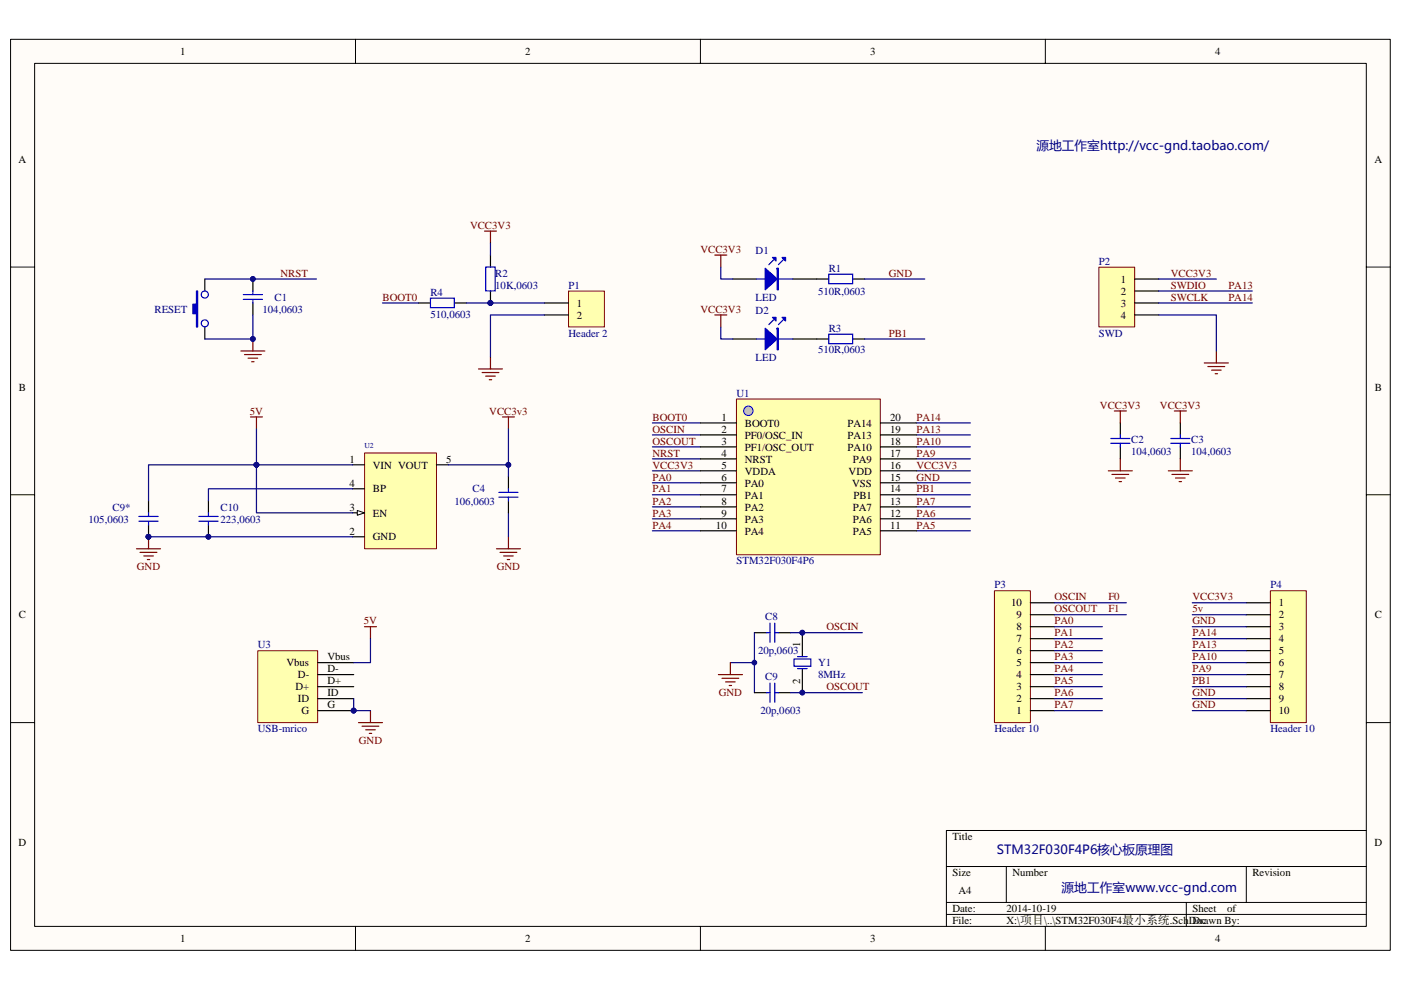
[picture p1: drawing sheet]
<svg xmlns="http://www.w3.org/2000/svg" width="297mm" height="210mm" viewBox="0 0 297 210" stroke-linecap="round" stroke-linejoin="round" font-family="sans-serif">
<path d="M2.3 8.4h292.5v193.2h-292.5z" fill="#fffcf8"/>
<path d="M2.2 8.3h292.6v193.3h-292.6z" fill="none" stroke="#000" stroke-width=".21"/>
<path d="M7.4 13.5h282.3v183h-282.3z" fill="#fffcf8"/>
<g fill="none" stroke="#000" stroke-width=".21">
<path d="M7.3 13.4h282.4v183.1h-282.4zM75.4 8.3v5.1M148.5 8.3v5.1M221.6 8.3v5.1M2.2 56.6h5.1M289.7 56.6h5.1M2.2 104.9h5.1M289.7 104.9h5.1M2.2 153.3h5.1M289.7 153.3h5.1M289.7 176.1h-89v20.4M75.4 196.5v5.1"/>
<path d="M148.5 196.5v5.1M200.7 183.8h89M200.7 191.4h89M200.7 194h89M213.4 183.8v7.6M221.6 196.5v5.1M251.5 191.4v5.1M264.2 183.8v7.6"/>
</g>
<path d="M43.4 59.2v2.5M53.6 59.2v2.5M104 54.1v2.5M155.4 59.2h5.1M168.1 59.2h7.6M180.8 59.2h2.5M43.4 69.4v2.5M53.6 64.3v2.5M104 61.7v2.6M155.4 71.9h5.1M168.1 71.9h7.6M180.8 71.9h2.5" fill="none" stroke="#000" stroke-width=".25"/>
<g fill="#00f" stroke="#00f" stroke-width=".25">
<path d="M162.2 69.6l2.6 2.3-2.6 2.3z"/>
<path d="M165.8 67.3h.8v.8z"/>
<path d="M163.8 67.3h.7v.8z"/>
<path d="M162.2 56.9l2.6 2.3-2.6 2.3z"/>
<path d="M165.8 54.6h.8v.8z"/>
<path d="M163.8 54.6h.7v.8z"/>
<path d="M41.7 61.7h.2v7.7h-.2v-2.9h-.8v-2h.8z" fill-rule="evenodd"/>
<path d="M164.8 69.6h.2v4.6h-.2z" fill-rule="evenodd"/>
<path d="M164.8 56.9h.2v4.6h-.2z" fill-rule="evenodd"/>
</g>
<g fill="none" stroke="#00f" stroke-width=".25">
<path d="M103 56.6h2v5.1h-2zM160.5 59.2h7.6M164 55.1l-1 1M166 55.1l-1 1M175.7 58.2h5.1v2h-5.1zM51.6 63.5h4M51.6 62.5h4M53.6 61.7v.8M53.6 63.5v.8M160.5 71.9h7.6M164 67.8l-1 1.1M166 67.8l-1 1.1"/>
<path d="M175.7 70.9h5.1v2h-5.1z"/>
<circle cx="43.4" cy="62.5" r=".75"/>
<circle cx="43.4" cy="68.6" r=".75"/>
</g>
<g fill="#000080" stroke="#000080" stroke-width=".21">
<circle cx="53.6" cy="59.2" r=".49"/>
<circle cx="53.6" cy="71.9" r=".49"/>
<circle cx="104" cy="64.3" r=".5"/>
</g>
<g fill="none" stroke="#800000" stroke-width=".25">
<path d="M102.7 49h2.6M104 49v2.6M151.6 54.1h2.5M152.8 54.1v2.5M51.1 74.4h5.1M51.8 75.2h3.6M52.6 76h2M53.4 76.7h.5M53.6 71.9v2.5M101.4 78.3h5.1M102.2 79h3.6M103 79.8h2"/>
<path d="M104 75.7v2.6M151.6 66.8h2.5M152.8 66.8v2.6M103.7 80.5h.5"/>
</g>
<path d="M152.8 56.6v2.6h2.6M183.3 59.2h12.8M53.6 66.8v5.1h-10.2M152.8 69.4v2.5h2.6M183.3 71.9h12.8" fill="none" stroke="#000080" stroke-width=".25"/>
<path d="M233 56.7h7.6v12.6h-7.6z" fill="#ffffb0"/>
<path d="M233 56.7h7.6v12.6h-7.6z" fill="none" stroke="#800000" stroke-width=".21"/>
<path d="M240.6 59.2h5.1M240.6 61.7h5.1M240.6 64.3h5.1M240.6 66.8h5.1" fill="none" stroke="#000" stroke-width=".25"/>
<path d="M106.5 88.4h2.6M107.8 88.4v2.6M77.3 132.9h2.5M78.5 132.9v2.6" fill="none" stroke="#800000" stroke-width=".25"/>
<path d="M54.7 138h12.6v15.3h-12.6z" fill="#ffffb0"/>
<path d="M54.6 138h12.7v15.3h-12.7z" fill="none" stroke="#800000" stroke-width=".21"/>
<g fill="none" stroke="#000" stroke-width=".25">
<path d="M237.5 89.7v2.5M237.5 94.8v2.5M250.2 89.7v2.5M250.2 94.8v2.5M160 134.2h2.5M165 134.2h2.6M170.1 134.2v5.1M67.3 140.5h7.7M67.3 143.1h7.7M67.3 145.6h7.7M67.3 148.2h7.7M67.3 150.7h7.7"/>
<path d="M160 146.9h2.5M165 146.9h2.6M170.1 141.8v5.1"/>
</g>
<g fill="#000080" stroke="#000080" stroke-width=".21">
<circle cx="75" cy="150.7" r=".5"/>
<circle cx="170.1" cy="134.2" r=".49"/>
<circle cx="170.1" cy="146.9" r=".49"/>
<circle cx="159.9" cy="140.5" r=".5"/>
</g>
<g fill="none" stroke="#800000" stroke-width=".25">
<path d="M255.3 77h5.1M256.1 77.7h3.6M256.9 78.5h2M257.6 79.3h.5M257.9 74.4v2.6M235 99.9h5.1M236.3 87.2h2.5M237.5 97.3v2.6M237.5 87.2v2.5M247.7 99.9h5.1M249 87.2h2.5M250.2 97.3v2.6"/>
<path d="M250.2 87.2v2.5M235.8 100.6h3.5M236.5 101.4h2M237.3 102.2h.5M248.5 100.6h3.5M249.2 101.4h2.1M250 102.2h.5M76 153.3h5.1M76.8 154h3.5M77.5 154.8h2.1M78.3 155.6h.5M78.5 150.7v2.6"/>
<path d="M152.3 143.1h5.1M153.1 143.9h3.5M153.8 144.6h2.1M154.6 145.4h.5M154.9 140.5v2.6"/>
</g>
<g fill="none" stroke="#00f" stroke-width=".25">
<path d="M235.5 93h4.1M235.5 94h4.1M237.5 92.2v.8M237.5 94v.8M248.2 93h4.1M248.2 94h4.1M250.2 92.2v.8M250.2 94v.8M162.5 134.2h.8M163.3 132.2v4M164.3 132.2v4M164.3 134.2h.7"/>
<path d="M168.3 139.8h3.6v1.5h-3.6zM169.1 139.3h2M162.5 146.9h.8M163.3 144.9v4M164.3 144.9v4M164.3 146.9h.7M169.1 141.8h2"/>
</g>
<g fill="none" stroke="#000080" stroke-width=".25">
<path d="M245.7 59.2h12.2M245.7 66.8h12.2v7.6M138.3 94.8h10.2M138.3 97.3h10.2M138.3 99.9h10.2M138.3 92.2h10.2M138.3 89.7h10.2M194.3 94.8h11.4M194.3 97.3h11.4M194.3 99.9h11.4M194.3 92.2h11.4M194.3 89.7h11.4"/>
<path d="M138.3 102.4h10.2M138.3 104.9h10.2M138.3 107.5h10.2M138.3 110h10.2M138.3 112.6h10.2M194.3 102.4h11.4M194.3 104.9h11.4M194.3 107.5h11.4M194.3 110h11.4M194.3 112.6h11.4M78.5 135.5v5h-3.5M160 134.2v12.7"/>
<path d="M167.6 134.2h15.2M75 148.2v2.5h3.5M154.9 140.5h5.1M167.6 146.9h15.2"/>
</g>
<path d="M156.2 84.6h30.4v33.1h-30.4z" fill="#ffffb0"/>
<path d="M156.1 84.6h30.5v33.1h-30.5z" fill="none" stroke="#800000" stroke-width=".21"/>
<g fill="none" stroke="#000" stroke-width=".25">
<path d="M148.5 89.7h7.6M148.5 92.2h7.6M148.5 94.8h7.6M148.5 97.3h7.6M148.5 99.9h7.6M186.7 89.7h7.6M186.7 92.2h7.6M186.7 94.8h7.6M186.7 97.3h7.6M186.7 99.9h7.6M148.5 102.4h7.6M148.5 104.9h7.6"/>
<path d="M148.5 107.5h7.6M148.5 110h7.6M148.5 112.6h7.6M186.7 102.4h7.6M186.7 104.9h7.6M186.7 107.5h7.6M186.7 110h7.6M186.7 112.6h7.6"/>
</g>
<circle cx="158.7" cy="87.1" r="1" fill="#c0c0c0" stroke="#00f" stroke-width=".21"/>
<path d="M43.4 59.2h23.7" fill="none" stroke="#000080" stroke-width=".25"/>
<path d="M210.9 125.3h7.6v28h-7.6z" fill="#ffffb0"/>
<path d="M210.8 125.3h7.7v28h-7.7z" fill="none" stroke="#800000" stroke-width=".21"/>
<path d="M218.5 138h5M218.5 135.5h5M218.5 132.9h5M218.5 130.4h5M218.5 127.8h5M218.5 150.7h5M218.5 148.2h5M218.5 145.6h5M218.5 143.1h5M218.5 140.5h5" fill="none" stroke="#000" stroke-width=".25"/>
<path d="M223.5 132.9h10.2M223.5 135.5h10.2M223.5 138h10.2M223.5 130.4h15.3M223.5 127.8h15.3M223.5 140.5h10.2M223.5 143.1h10.2M223.5 145.6h10.2M223.5 148.2h10.2M223.5 150.7h10.2" fill="none" stroke="#000080" stroke-width=".25"/>
<path d="M269.4 125.3h7.6v28h-7.6z" fill="#ffffb0"/>
<path d="M269.3 125.3h7.7v28h-7.7z" fill="none" stroke="#800000" stroke-width=".21"/>
<path d="M88.7 64.3h2.6M96.3 64.3h2.6M264.2 127.8h5.1M264.2 130.4h5.1M264.2 132.9h5.1M264.2 135.5h5.1M264.2 138h5.1M264.2 140.5h5.1M264.2 143.1h5.1M264.2 145.6h5.1M264.2 148.2h5.1M264.2 150.7h5.1" fill="none" stroke="#000" stroke-width=".25"/>
<path d="M245.7 61.7h19.8M245.7 64.3h19.8M252.8 127.8h11.4M252.8 130.4h11.4M252.8 132.9h11.4M252.8 135.5h11.4M252.8 138h11.4M252.8 140.5h11.4M252.8 143.1h11.4M252.8 145.6h11.4M252.8 148.2h11.4M252.8 150.7h11.4" fill="none" stroke="#000080" stroke-width=".25"/>
<path d="M91.3 63.2h5v2.1h-5z" fill="none" stroke="#00f" stroke-width=".25"/>
<path d="M120.6 61.8h7.5v7.5h-7.5z" fill="#ffffb0"/>
<path d="M120.5 61.7h7.6v7.6h-7.6z" fill="none" stroke="#800000" stroke-width=".21"/>
<path d="M115.4 64.3h5.1M115.4 66.8h5.1" fill="none" stroke="#000" stroke-width=".25"/>
<path d="M104 51.6v2.5M81.1 64.3h7.6M98.9 64.3h16.5M115.4 66.8h-11.4v8.9" fill="none" stroke="#000080" stroke-width=".25"/>
<circle cx="104" cy="64.3" r=".5" fill="#000080" stroke="#000080" stroke-width=".21"/>
<path d="M77.3 96.1h15.2v20.3h-15.2z" fill="#ffffb0"/>
<path d="M77.3 96.1h15.2v20.3h-15.2z" fill="none" stroke="#800000" stroke-width=".21"/>
<path d="M74.7 98.6h2.6M74.7 113.9h2.6M74.7 108.8h2.6" fill="none" stroke="#000" stroke-width=".25"/>
<path d="M75.8 108.3l1.5 .5-1.5 .5z" fill="#fffcf8" stroke="#000" stroke-width=".21"/>
<path d="M92.5 98.6h2.6M31.5 106.2v2.6M31.5 111.3v2.6M44.2 106.2v2.6M44.2 111.3v2.6M74.7 103.7h2.6M107.8 101.1v2.6M107.8 106.2v2.6" fill="none" stroke="#000" stroke-width=".25"/>
<g fill="#000080" stroke="#000080" stroke-width=".21">
<circle cx="31.5" cy="113.8" r=".49"/>
<circle cx="44.2" cy="113.8" r=".49"/>
<circle cx="54.4" cy="98.6" r=".49"/>
<circle cx="107.8" cy="98.6" r=".5"/>
</g>
<path d="M29.4 109.5h4.1M29.4 110.6h4.1M31.5 108.8v.7M31.5 110.6v.7M42.2 109.5h4M42.2 110.6h4M44.2 108.8v.7M44.2 110.6v.7M105.8 105.5h4M105.8 104.4h4M107.8 103.7v.7M107.8 105.5v.7" fill="none" stroke="#00f" stroke-width=".25"/>
<path d="M53.1 88.4h2.5M54.4 88.4v2.6M28.9 116.4h5.1M29.7 117.2h3.6M30.5 117.9h2M31.2 118.7h.5M31.5 113.9v2.5M105.3 116.4h5M106 117.2h3.6M106.8 117.9h2M107.5 118.7h.6M107.8 113.9v2.5" fill="none" stroke="#800000" stroke-width=".25"/>
<path d="M54.4 98.6h-22.9v7.6M54.4 91v7.6M54.4 98.6h20.3M54.4 98.6v10.2h20.3M107.8 91v7.6h-12.7M107.8 98.6v2.5M31.5 113.9h43.2M74.7 103.7h-30.5v2.5M107.8 108.8v5.1" fill="none" stroke="#000080" stroke-width=".25"/>
<g font-size="2.7" fill="#000080">
<text x="219.7" y="31.8">源地工作室http://vcc-gnd.taobao.com/</text>
<text x="211.3" y="181.1">STM32F030F4P6核心板原理图</text>
<text x="225.1" y="189.2">源地工作室www.vcc-gnd.com</text>
</g>
<g font-size="2.3">
<text x="38.2" y="11.7">1</text>
<text x="111.4" y="11.7">2</text>
<text x="184.5" y="11.7">3</text>
<text x="257.6" y="11.7">4</text>
<text x="4" y="34.5">A</text>
<text x="291.4" y="34.5">A</text>
<text x="237.7" y="60">1</text>
<text x="122.3" y="65">1</text>
<text x="237.7" y="62.5">2</text>
<text x="237.7" y="65">3</text>
<text x="122.3" y="67.6">2</text>
<text x="237.7" y="67.6">4</text>
<text x="4" y="82.8">B</text>
<text x="291.5" y="82.8">B</text>
<text x="152.9" y="89.2">1</text>
<text x="188.7" y="89.2">20</text>
<text x="152.9" y="91.8">2</text>
<text x="152.9" y="94.3">3</text>
<text x="157.9" y="90.5">BOOT0</text>
<text x="157.9" y="93">PF0/OSC_IN</text>
<text x="157.9" y="95.6">PF1/OSC_OUT</text>
<text x="179.7" y="95.6">PA10</text>
<text x="179.7" y="93">PA13</text>
<text x="179.7" y="90.5">PA14</text>
<text x="188.7" y="94.3">18</text>
<text x="188.7" y="91.8">19</text>
<text x="74.1" y="98.1">1</text>
<text x="79.1" y="99.4">VIN VOUT</text>
<text x="94.6" y="98.1">5</text>
<text x="152.9" y="96.8">4</text>
<text x="152.9" y="99.4">5</text>
<text x="152.9" y="101.9">6</text>
<text x="157.9" y="98.1">NRST</text>
<text x="157.9" y="100.6">VDDA</text>
<text x="179.9" y="100.6">VDD</text>
<text x="180.8" y="98.1">PA9</text>
<text x="188.7" y="99.4">16</text>
<text x="188.7" y="101.9">15</text>
<text x="188.7" y="96.8">17</text>
<text x="74.1" y="103.2">4</text>
<text x="79.1" y="104.5">BP</text>
<text x="152.9" y="104.5">7</text>
<text x="152.9" y="107">8</text>
<text x="157.9" y="103.2">PA0</text>
<text x="157.9" y="105.7">PA1</text>
<text x="180.7" y="103.2">VSS</text>
<text x="180.9" y="105.7">PB1</text>
<text x="188.7" y="104.5">14</text>
<text x="188.7" y="107">13</text>
<text x="74.1" y="113.4">2</text>
<text x="74.1" y="108.3">3</text>
<text x="79.1" y="109.6">EN</text>
<text x="151.8" y="112.1">10</text>
<text x="152.9" y="109.6">9</text>
<text x="157.9" y="108.3">PA2</text>
<text x="157.9" y="110.8">PA3</text>
<text x="157.9" y="113.4">PA4</text>
<text x="180.8" y="113.4">PA5</text>
<text x="180.8" y="110.8">PA6</text>
<text x="180.8" y="108.3">PA7</text>
<text x="188.7" y="112.1">11</text>
<text x="188.7" y="109.6">12</text>
<text x="79.1" y="114.6">GND</text>
<text x="4" y="131.2">C</text>
<text x="214.4" y="128.6">10</text>
<text x="215.5" y="131.2">9</text>
<text x="271.1" y="128.6">1</text>
<text x="271.1" y="131.2">2</text>
<text x="291.5" y="131.2">C</text>
<text x="169.6" y="137.3" transform="rotate(-90 169.6 137.3)">1</text>
<text x="215.5" y="136.2">7</text>
<text x="215.5" y="133.7">8</text>
<text x="271.1" y="133.7">3</text>
<text x="271.1" y="136.2">4</text>
<text x="60.7" y="141.3">Vbus</text>
<text x="63.2" y="143.9">D-</text>
<text x="69.4" y="140.1">Vbus</text>
<text x="69.4" y="142.6">D-</text>
<text x="215.5" y="143.9">4</text>
<text x="215.5" y="141.3">5</text>
<text x="215.5" y="138.8">6</text>
<text x="271.1" y="138.8">5</text>
<text x="271.1" y="141.3">6</text>
<text x="271.1" y="143.9">7</text>
<text x="62.6" y="146.4">D+</text>
<text x="63.2" y="149">ID</text>
<text x="69.4" y="145.2">D+</text>
<text x="69.4" y="147.7">ID</text>
<text x="169.6" y="145" transform="rotate(-90 169.6 145)">2</text>
<text x="215.5" y="149">2</text>
<text x="215.5" y="146.4">3</text>
<text x="271.1" y="146.4">8</text>
<text x="271.1" y="149">9</text>
<text x="63.9" y="151.5">G</text>
<text x="69.4" y="150.2">G</text>
<text x="215.5" y="151.5">1</text>
<text x="271.1" y="151.5">10</text>
<text x="4" y="179.5">D</text>
<text x="201.9" y="178.2">Title</text>
<text x="291.4" y="179.5">D</text>
<text x="201.9" y="185.8">Size</text>
<text x="214.6" y="185.8">Number</text>
<text x="265.5" y="185.8">Revision</text>
<text x="203.2" y="189.7">A4</text>
<text x="201.9" y="193.5">Date:</text>
<text x="201.9" y="196">File:</text>
<text x="213.4" y="193.5">2014-10-19</text>
<text x="213.4" y="196">X:\项目\..\STM32F030F4最小系统.SchDoc</text>
<text x="252.8" y="193.5">Sheet</text>
<text x="252.8" y="196">Drawn By:</text>
<text x="260.2" y="193.5">of</text>
<text x="38.2" y="199.8">1</text>
<text x="111.4" y="199.8">2</text>
<text x="184.5" y="199.8">3</text>
<text x="257.6" y="199.8">4</text>
</g>
<g font-size="2.3" fill="#800000">
<text x="99.6" y="48.5">VCC3V3</text>
<text x="148.5" y="53.6">VCC3V3</text>
<text x="59.5" y="58.7">NRST</text>
<text x="188.4" y="58.7">GND</text>
<text x="248.2" y="58.7">VCC3V3</text>
<text x="81.1" y="63.8">BOOT0</text>
<text x="248.2" y="61.2">SWDIO</text>
<text x="248.2" y="63.8">SWCLK</text>
<text x="260.4" y="61.2">PA13</text>
<text x="260.4" y="63.8">PA14</text>
<text x="148.5" y="66.3">VCC3V3</text>
<text x="188.4" y="71.4">PB1</text>
<text x="53" y="87.9">5V</text>
<text x="103.7" y="87.9">VCC3v3</text>
<text x="138.3" y="89.2">BOOT0</text>
<text x="194.3" y="89.2">PA14</text>
<text x="233.2" y="86.7">VCC3V3</text>
<text x="245.9" y="86.7">VCC3V3</text>
<text x="138.3" y="91.8">OSCIN</text>
<text x="138.3" y="94.3">OSCOUT</text>
<text x="194.3" y="91.8">PA13</text>
<text x="194.3" y="94.3">PA10</text>
<text x="138.3" y="96.8">NRST</text>
<text x="138.3" y="99.4">VCC3V3</text>
<text x="138.3" y="101.9">PA0</text>
<text x="194.3" y="96.8">PA9</text>
<text x="194.3" y="99.4">VCC3V3</text>
<text x="194.3" y="101.9">GND</text>
<text x="138.3" y="104.5">PA1</text>
<text x="138.3" y="107">PA2</text>
<text x="194.3" y="104.5">PB1</text>
<text x="194.3" y="107">PA7</text>
<text x="138.3" y="109.6">PA3</text>
<text x="138.3" y="112.1">PA4</text>
<text x="194.3" y="109.6">PA6</text>
<text x="194.3" y="112.1">PA5</text>
<text x="29" y="121">GND</text>
<text x="105.3" y="121">GND</text>
<text x="223.6" y="127.4">OSCIN</text>
<text x="223.6" y="129.9">OSCOUT</text>
<text x="235" y="127.4">F0</text>
<text x="235" y="129.9">F1</text>
<text x="252.8" y="127.4">VCC3V3</text>
<text x="252.8" y="129.9">5v</text>
<text x="77.1" y="132.4">5V</text>
<text x="175.2" y="133.7">OSCIN</text>
<text x="223.6" y="132.4">PA0</text>
<text x="223.6" y="135">PA1</text>
<text x="223.6" y="137.5">PA2</text>
<text x="252.8" y="132.4">GND</text>
<text x="252.8" y="135">PA14</text>
<text x="252.8" y="137.5">PA13</text>
<text x="223.6" y="140.1">PA3</text>
<text x="223.6" y="142.6">PA4</text>
<text x="252.8" y="140.1">PA10</text>
<text x="252.8" y="142.6">PA9</text>
<text x="152.4" y="147.7">GND</text>
<text x="175.2" y="146.4">OSCOUT</text>
<text x="223.6" y="147.7">PA6</text>
<text x="223.6" y="145.2">PA5</text>
<text x="252.8" y="147.7">GND</text>
<text x="252.8" y="145.2">PB1</text>
<text x="223.6" y="150.2">PA7</text>
<text x="252.8" y="150.2">GND</text>
<text x="76.1" y="157.9">GND</text>
</g>
<g font-size="2.3" fill="#000080">
<text x="160.2" y="53.9">D1</text>
<text x="105" y="58.7">R2</text>
<text x="175.7" y="57.7">R1</text>
<text x="233" y="56.2">P2</text>
<text x="58.2" y="63.8">C1</text>
<text x="91.3" y="62.8">R4</text>
<text x="105" y="61.2">10K,0603</text>
<text x="120.5" y="61.2">P1</text>
<text x="160.2" y="63.8">LED</text>
<text x="173.4" y="62.5">510R,0603</text>
<text x="32.8" y="66.3">RESET</text>
<text x="55.7" y="66.3">104,0603</text>
<text x="91.3" y="67.4">510,0603</text>
<text x="120.5" y="71.4">Header 2</text>
<text x="160.2" y="66.6">D2</text>
<text x="175.7" y="70.4">R3</text>
<text x="233" y="71.4">SWD</text>
<text x="160.2" y="76.5">LED</text>
<text x="173.4" y="75">510R,0603</text>
<text x="156.1" y="84.1">U1</text>
<text x="239.8" y="94">C2</text>
<text x="252.6" y="94">C3</text>
<text x="239.8" y="96.6">104,0603</text>
<text x="252.6" y="96.6">104,0603</text>
<text x="96.4" y="107">106,0603</text>
<text x="100.2" y="104.5">C4</text>
<text x="18.8" y="110.8">105,0603</text>
<text x="23.9" y="108.3">C9*</text>
<text x="46.8" y="108.3">C10</text>
<text x="46.8" y="110.8">223,0603</text>
<text x="156.1" y="119.7">STM32F030F4P6</text>
<text x="210.8" y="124.8">P3</text>
<text x="269.3" y="124.8">P4</text>
<text x="162.2" y="131.4">C8</text>
<text x="54.6" y="137.5">U3</text>
<text x="160.7" y="138.8">20p,0603</text>
<text x="173.4" y="141.3">Y1</text>
<text x="173.4" y="143.9">8MHz</text>
<text x="162.2" y="144.1">C9</text>
<text x="54.6" y="155.3">USB-mrico</text>
<text x="161.2" y="151.5">20p,0603</text>
<text x="210.8" y="155.3">Header 10</text>
<text x="269.3" y="155.3">Header 10</text>
</g>
<text font-size="1.6" fill="#000080" x="77.3" y="95">U2</text>
</svg>
